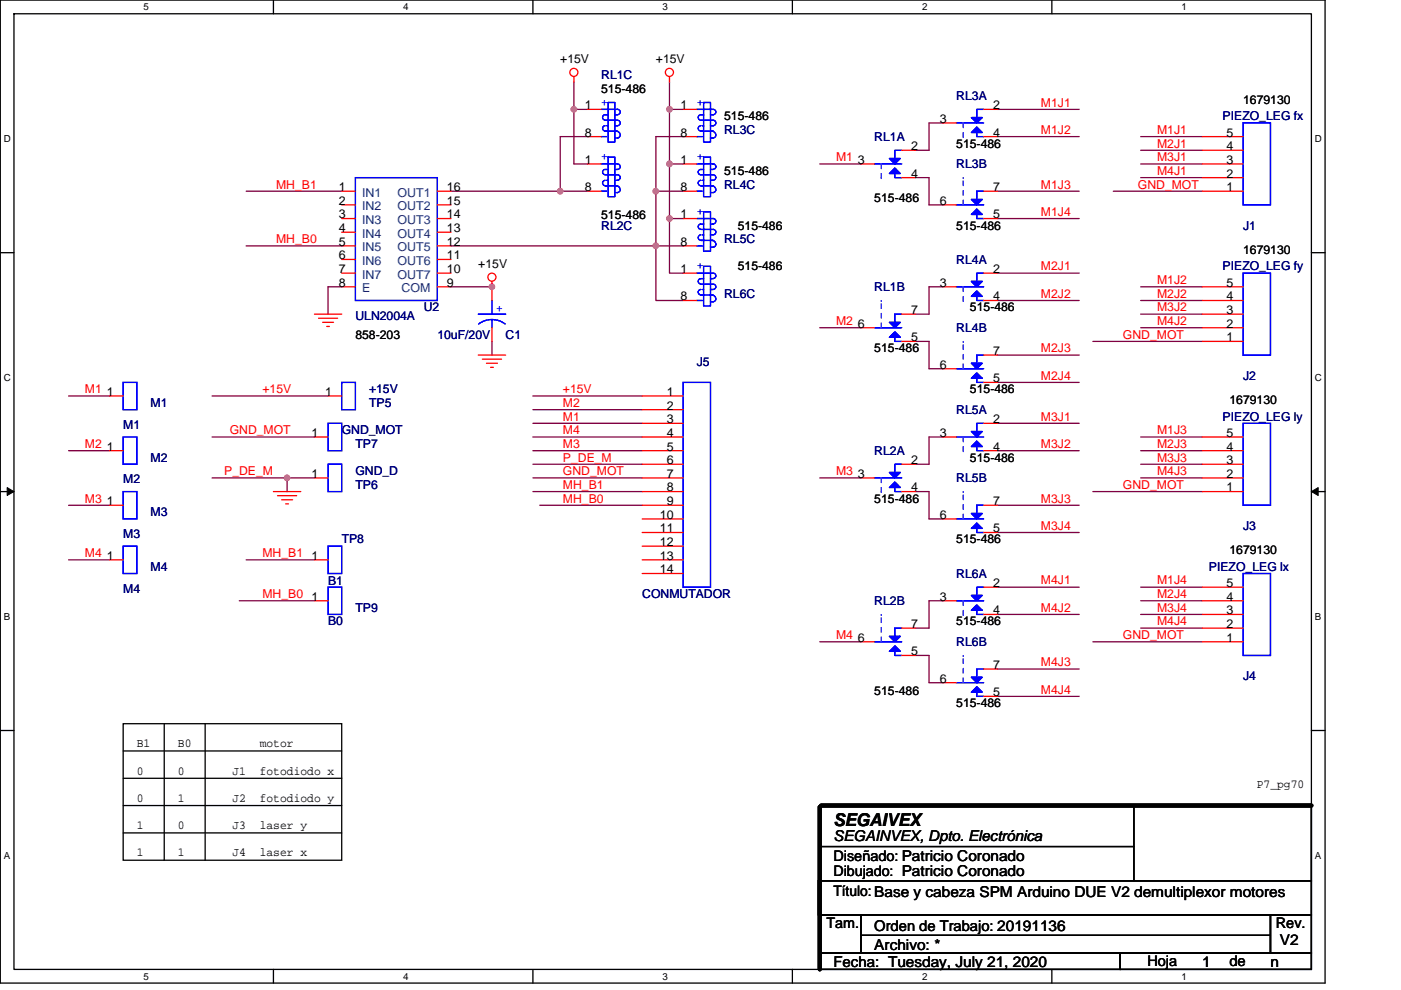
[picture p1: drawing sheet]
<svg xmlns="http://www.w3.org/2000/svg" width="297mm" height="210mm" viewBox="0 0 297 210" stroke-linecap="round" stroke-linejoin="round" font-family="sans-serif">
<path d="M.1 0h280.8v208.5h-280.8zM3 2.9h275v202.7h-275z" fill="none" stroke="#000" stroke-width=".28"/>
<g fill="#fff">
<path d="M30.5 .3h1.1v2.3h-1.1z"/>
<path d="M30.5 205.9h1.1v2.3h-1.1z"/>
</g>
<path d="M58 0v2.9M58 205.6v2.9" fill="none" stroke="#000" stroke-width=".28"/>
<g fill="#fff">
<path d="M85.5 .3h1.1v2.3h-1.1z"/>
<path d="M85.5 205.9h1.1v2.3h-1.1z"/>
</g>
<path d="M113 0v2.9M113 205.6v2.9" fill="none" stroke="#000" stroke-width=".28"/>
<g fill="#fff">
<path d="M140.5 .3h1.1v2.3h-1.1z"/>
<path d="M140.5 205.9h1.1v2.3h-1.1z"/>
</g>
<path d="M168 0v2.9M168 205.6v2.9" fill="none" stroke="#000" stroke-width=".28"/>
<g fill="#fff">
<path d="M195.5 .3h1.2v2.3h-1.2z"/>
<path d="M195.5 205.9h1.2v2.3h-1.2z"/>
</g>
<path d="M223 0v2.9M223 205.6v2.9" fill="none" stroke="#000" stroke-width=".28"/>
<g fill="#fff">
<path d="M250.5 .3h1.2v2.3h-1.2z"/>
<path d="M250.5 205.9h1.2v2.3h-1.2z"/>
<path d="M.8 28.3h1.5v2.3h-1.5z"/>
<path d="M278.8 28.3h1.5v2.3h-1.5z"/>
<path d="M.8 78.9h1.5v2.3h-1.5z"/>
<path d="M278.8 78.9h1.5v2.3h-1.5z"/>
</g>
<path d="M.1 53.6h2.9M278 53.6h2.9" fill="none" stroke="#000" stroke-width=".28"/>
<g fill="#fff">
<path d="M.8 129.6h1.4v2.3h-1.4z"/>
<path d="M278.8 129.6h1.4v2.3h-1.4z"/>
</g>
<path d="M.1 104.3h2.9M278 104.3h2.9" fill="none" stroke="#000" stroke-width=".28"/>
<path d="M1.5 103.4l1.5 .9-1.5 .8zM278 104.3l1.5-.9v1.7z" fill="#000" stroke="#000" stroke-width=".21"/>
<g fill="#fff">
<path d="M.8 180.3h1.4v2.3h-1.4z"/>
<path d="M278.8 180.3h1.4v2.3h-1.4z"/>
</g>
<g fill="none" stroke="#000" stroke-width=".28">
<path d="M.1 154.9h2.9M26.1 153.5h46.4v29h-46.4zM26.1 159.3h46.4M34.8 153.5v29M43.5 153.5v29M278 154.9h2.9M26.1 165.1h46.4M26.1 170.9h46.4M26.1 176.7h46.4M173.8 170.9h104.2v15.9h-104.2zM173.8 179.6h66.6M240.4 170.9v15.9"/>
<path d="M173.5 186.8h104.5v7.2h-104.5zM173.8 194h8.7v8.1h-8.7zM182.5 194h86.9v8.1h-86.9zM182.5 198.4h86.9M269.4 194h8.6v8.1h-8.6zM173.8 202.1h63.7v3.5h-63.7zM237.5 202.1h40.5v3.5h-40.5z"/>
</g>
<g fill="none" stroke="#800040" stroke-width=".28">
<path d="M121.7 17.4v5.8M141.9 17.4v5.8h2.9M121.7 23.2v11.6h2.9M121.7 23.2h2.9M124.6 29h-5.8v11.6M141.9 34.8h2.9M141.9 23.2v11.6M141.9 34.8v11.6M144.8 29h-5.7v11.6M173.8 34.8h8.7M194.1 37.7h2.9v5.8h2.9M199.9 26.1h-2.9v5.8h-2.9"/>
<path d="M211.5 23.2h17.3M211.5 29h17.3M241.8 34.8h13.1M241.8 31.9h13.1M241.8 29h13.1M241.8 37.7h13.1M52.2 40.6h20.3M52.2 52.2h20.3M95.6 40.6h23.2M95.6 52.2h43.5M118.8 40.6h5.8M139.1 52.2v11.5h5.7"/>
<path d="M139.1 40.6v11.6M139.1 52.2h5.7M139.1 40.6h5.7M141.9 46.4h2.9M141.9 46.4v11.5h2.9M211.5 40.6h17.3M211.5 46.4h17.3M211.5 57.9h17.3M236 40.6h18.9M72.5 60.8h-2.9v5.8M95.6 60.8h8.7M104.3 72.4v2.9"/>
<path d="M173.8 69.5h8.7M194.1 72.4h2.9v5.8h2.9M199.9 60.8h-2.9v5.8h-2.9M211.5 63.7h17.3M211.5 75.3h17.3M231.7 72.4h23.2M241.8 69.5h13.1M241.8 66.6h13.1M241.8 63.7h13.1M241.8 60.8h13.1M14.5 84h8.7M14.5 95.6h8.7"/>
<path d="M45 92.7h21.7M45 84h24.6M113 98.5h23.2M113 86.9h23.2M113 95.6h23.2M113 89.8h23.2M113 92.7h23.2M113 84h23.2M199.9 92.7h-2.9v5.8h-2.9M211.5 81.1h17.3M211.5 89.8h17.3M211.5 95.6h17.3"/>
<path d="M241.8 98.5h13.1M241.8 95.6h13.1M241.8 92.7h13.1M14.5 107.2h8.7M14.5 118.7h8.7M45 101.4h15.9M52.2 118.7h14.5M60.9 101.4v2.9M60.9 101.4h5.8M113 101.4h23.2M113 104.3h23.2M114.4 107.2h21.8"/>
<path d="M173.8 101.4h8.7M194.1 104.3h2.9v5.8h2.9M211.5 107.2h17.3M211.5 112.9h17.3M231.7 104.3h23.2M241.8 101.4h13.1M50.7 127.4h16M173.8 136.1h8.7M194.1 139h2.9v5.8h2.9M199.9 127.4h-2.9v5.8h-2.9M211.5 130.3h17.3M211.5 124.5h17.3"/>
<path d="M231.7 136.1h23.2M241.8 133.2h13.1M241.8 130.3h13.1M241.8 127.4h13.1M241.8 124.5h13.1M211.5 141.9h17.3M211.5 147.7h17.3"/>
</g>
<g fill="#f0f" stroke="#f0f" stroke-width=".28">
<circle cx="104.3" cy="60.8" r=".57"/>
<circle cx="118.8" cy="40.6" r=".57"/>
<circle cx="121.7" cy="23.2" r=".57"/>
<circle cx="139" cy="52.1" r=".57"/>
<circle cx="139" cy="40.6" r=".57"/>
<circle cx="141.9" cy="46.3" r=".57"/>
<circle cx="141.9" cy="23.2" r=".57"/>
<circle cx="141.9" cy="34.8" r=".57"/>
<circle cx="60.9" cy="101.4" r=".57"/>
</g>
<g fill="none" stroke="#f00" stroke-width=".28">
<path d="M121.7 16.2v1.2M141.9 16.2v1.2M124.6 34.8h2.9M124.6 29h2.9M124.6 23.2h2.9M144.8 34.8h2.9M144.8 29h2.9M144.8 23.2h2.9M182.5 34.8h2.9M191.2 37.7h2.9M191.2 31.9h2.9M199.9 26.1h2.9"/>
<path d="M208.6 29h2.9M208.6 23.2h2.9M254.9 37.7h8.7M254.9 34.8h8.7M254.9 31.9h8.7M254.9 29h8.7M72.5 40.6h2.9M72.5 57.9h2.9M72.5 43.5h2.9M72.5 46.4h2.9M72.5 49.3h2.9M72.5 52.2h2.9"/>
<path d="M72.5 55h2.9M92.7 40.6h2.9M92.7 57.9h2.9M92.7 43.5h2.9M92.7 46.4h2.9M92.7 49.3h2.9M92.7 52.2h2.9M92.7 55h2.9M104.3 59.7v4M124.6 40.6h2.9M144.8 40.6h2.9M144.8 57.9h2.9"/>
<path d="M144.8 46.4h2.9M144.8 52.2h2.9M199.9 43.5h2.9M208.6 40.6h2.9M208.6 57.9h2.9M208.6 46.4h2.9M254.9 40.6h8.7M66.7 66.6h5.8M67.5 67.5h4.1M68.4 68.4h2.3M69.3 69.2h.5M72.5 60.8h2.9"/>
<path d="M92.7 60.8h2.9M101.4 75.3h5.8M102.3 76.2h4M103.1 77h2.4M104 77.9h.6M104.3 69.5v2.9M144.8 63.7h2.9M182.5 69.5h2.9M191.2 72.4h2.9M191.2 66.6h2.9M199.9 60.8h2.9M199.9 78.2h2.9"/>
<path d="M208.6 63.7h2.9M208.6 75.3h2.9M254.9 63.7h8.7M254.9 60.8h8.7M254.9 69.5h8.7M254.9 72.4h8.7M254.9 66.6h8.7M23.2 95.6h2.9M23.2 84h2.9M66.7 92.7h2.9M69.6 84h2.9M136.2 98.5h8.6"/>
<path d="M136.2 95.6h8.6M136.2 92.7h8.6M136.2 84h8.6M136.2 86.9h8.6M136.2 89.8h8.6M191.2 98.5h2.9M199.9 92.7h2.9M208.6 95.6h2.9M208.6 81.1h2.9M208.6 89.8h2.9M254.9 98.5h8.7M254.9 95.6h8.7"/>
<path d="M254.9 92.7h8.7M23.2 118.7h2.9M23.2 107.2h2.9M58 104.3h5.8M58.8 105.1h4.1M59.7 106h2.3M60.6 106.9h.6M66.7 118.7h2.9M66.7 101.4h2.9M136.2 118.7h8.6M136.2 104.3h8.6M136.2 101.4h8.6"/>
<path d="M136.2 107.2h8.6M136.2 110.1h8.6M136.2 112.9h8.6M136.2 115.8h8.6M182.5 101.4h2.9M191.2 104.3h2.9M199.9 110.1h2.9M208.6 107.2h2.9M208.6 112.9h2.9M254.9 104.3h8.7M254.9 101.4h8.7M66.7 127.4h2.9"/>
<path d="M136.2 121.6h8.6M182.5 136.1h2.9M191.2 133.2h2.9M191.2 139h2.9M199.9 127.4h2.9M208.6 130.3h2.9M208.6 124.5h2.9M254.9 127.4h8.7M254.9 136.1h8.7M254.9 133.2h8.7M254.9 130.3h8.7M254.9 124.5h8.7"/>
<path d="M199.9 144.8h2.9M208.6 147.7h2.9M208.6 141.9h2.9"/>
<circle cx="121.7" cy="15.4" r=".86"/>
<circle cx="141.9" cy="15.4" r=".86"/>
<circle cx="104.3" cy="58.8" r=".86"/>
</g>
<path d="M173.8 171.2v34.4M174.1 170.9h103.9" fill="none" stroke="#000" stroke-width=".87"/>
<g fill="none" stroke="#00f" stroke-width=".28">
<path d="M75.4 37.7h17.3v26h-17.3zM127.5 23.2h3.5M127.5 34.8h3.5M127.5 29h1.1M128.3 26.7a.56 .56 0 0 0-.5 .5 .56 .56 0 0 0 .5 .6M128.3 38.2a.57 .57 0 0 0-.5 .6 .57 .57 0 0 0 .5 .6M128.3 37.1h2.7M128.6 26.7h.3M128.6 38.2h.3M128.9 24.3h-.6a.57 .57 0 0 0-.5 .6 .57 .57 0 0 0 .5 .6h2.7M128.9 35.9h-.6a.56 .56 0 0 0-.5 .6 .56 .56 0 0 0 .5 .6M128.9 21.7h1.5v8.4h-1.5z"/>
<path d="M128.9 27.8h-.6h2.7M128.9 33.3h1.5v8.4h-1.5zM128.9 39.4h-.6h2.7M130.4 24.3h.6M130.4 26.7h.6M130.4 35.9h.6M130.4 38.2h.6M130.4 29.3h.6M130.6 27.8a.74 .74 0 0 1 .8 .6 .74 .74 0 0 1-.5 .9M130.6 39.4a.73 .73 0 0 1 .8 .6 .73 .73 0 0 1-.5 .8M130.9 23.2a.56 .56 0 0 1 .6 .6 .56 .56 0 0 1-.6 .5M130.9 25.5a.57 .57 0 0 1 .6 .6 .57 .57 0 0 1-.6 .5"/>
<path d="M130.9 34.8a.57 .57 0 0 1 .6 .5 .57 .57 0 0 1-.6 .6M130.9 37.1a.57 .57 0 0 1 .6 .6 .57 .57 0 0 1-.6 .5M147.7 29h1.2M147.7 34.8h3.5M147.7 23.2h3.5M148.6 35.9a.56 .56 0 0 0-.6 .6 .56 .56 0 0 0 .6 .6M148.6 38.2a.57 .57 0 0 0-.6 .6 .57 .57 0 0 0 .6 .6M148.6 24.3a.57 .57 0 0 0-.6 .6 .57 .57 0 0 0 .6 .6M148.6 26.7a.56 .56 0 0 0-.6 .5 .56 .56 0 0 0 .6 .6M148.6 35.9h.6M148.6 24.3h.6M148.6 37.1h2.6"/>
<path d="M148.6 25.5h2.6M148.9 38.2h.3M148.9 26.7h.3M149.2 33.3h1.4v8.4h-1.4zM149.2 39.4h-.6h2.6M149.2 21.7h1.4v8.4h-1.4zM149.2 27.8h-.6h2.6M150.6 35.9h.6M150.6 38.2h.6M150.6 24.3h.6M150.6 26.7h.6M150.6 29.3h.6"/>
<path d="M150.9 39.4a.72 .72 0 0 1 .8 .6 .72 .72 0 0 1-.5 .8M150.9 27.8a.74 .74 0 0 1 .8 .6 .74 .74 0 0 1-.5 .9M151.2 34.8a.57 .57 0 0 1 .6 .5 .57 .57 0 0 1-.6 .6M151.2 37.1a.57 .57 0 0 1 .6 .6 .57 .57 0 0 1-.6 .5M151.2 23.2a.56 .56 0 0 1 .6 .6 .56 .56 0 0 1-.6 .5M151.2 25.5a.57 .57 0 0 1 .6 .6 .57 .57 0 0 1-.6 .5M185.4 34.8h5.8M189.7 36.8v.9h1.5M191.2 31.9h-1.5v1.7M202.8 26.1h5.8M207.1 28.1v.9h1.5M208.6 23.2h-1.5v1.7"/>
<path d="M263.6 26.1h5.8v17.4h-5.8zM127.5 40.6h1.1M130.4 40.9h.6M147.7 40.6h1.2M147.7 52.2h1.2M147.7 57.9h3.5M147.7 46.4h3.5M148.6 59.1a.57 .57 0 0 0-.6 .6 .57 .57 0 0 0 .6 .5M148.6 47.5a.56 .56 0 0 0-.6 .6 .56 .56 0 0 0 .6 .5M148.6 49.8a.57 .57 0 0 0-.6 .6 .57 .57 0 0 0 .6 .6M148.6 59.1h.6M148.6 47.5h.6"/>
<path d="M148.6 48.7h2.6M148.9 49.8h.3M149.2 56.5h1.4v8.4h-1.4zM149.2 44.9h1.4v8.4h-1.4zM149.2 51h-.6h2.6M150.6 59.1h.6M150.6 40.9h.6M150.6 47.5h.6M150.6 49.8h.6M150.6 52.4h.6M150.9 51a.72 .72 0 0 1 .8 .6 .72 .72 0 0 1-.5 .8M151.2 57.9a.57 .57 0 0 1 .6 .6 .57 .57 0 0 1-.6 .6"/>
<path d="M151.2 46.4a.57 .57 0 0 1 .6 .5 .57 .57 0 0 1-.6 .6M151.2 48.7a.57 .57 0 0 1 .6 .5 .57 .57 0 0 1-.6 .6M202.8 43.5h5.8M207.1 45.5v.9h1.5M208.6 57.9h-1.5v1.8M208.6 40.6h-1.5v1.7M263.6 57.9h5.8v17.4h-5.8zM101.4 66.6h5.8M101.5 68.7a4.6 4.6 0 0 1 5.6 0M104.3 67.8v1.7M104.3 63.7v2.9M147.7 63.7h1.2"/>
<path d="M148.6 61.4a.57 .57 0 0 0-.6 .6 .57 .57 0 0 0 .6 .5M148.6 60.3h2.6M148.9 61.4h.3M149.2 62.6h-.6h2.6M150.6 61.4h.6M150.6 64h.6M150.9 62.6a.72 .72 0 0 1 .8 .5 .72 .72 0 0 1-.5 .9M151.2 60.3a.56 .56 0 0 1 .6 .5 .56 .56 0 0 1-.6 .6M185.4 69.5h5.8M189.7 71.5v.9h1.5M191.2 66.6h-1.5v1.8M202.8 60.8h5.8"/>
<path d="M202.8 78.2h5.8M207.1 62.9v.8h1.5M208.6 75.3h-1.5v1.7M26.1 81.1h2.9v5.8h-2.9zM26.1 92.7h2.9v5.8h-2.9zM69.6 89.8h2.9v5.8h-2.9zM69.6 98.5h2.9v5.8h-2.9zM72.5 81.1h2.9v5.8h-2.9zM144.8 81.1h5.8v43.4h-5.8zM191.2 98.5h-1.5v1.7M202.8 92.7h5.8M207.1 80.2v.9h1.5"/>
<path d="M207.1 94.7v.9h1.5M208.6 89.8h-1.5v1.7M263.6 89.8h5.8v17.4h-5.8zM26.1 115.8h2.9v5.8h-2.9zM26.1 104.3h2.9v5.8h-2.9zM69.6 115.8h2.9v5.8h-2.9zM185.4 101.4h5.8M189.7 103.4v.9h1.5M202.8 110.1h5.8M207.1 112.1v.8h1.5M208.6 107.2h-1.5v1.7M69.6 124.5h2.9v5.8h-2.9z"/>
<path d="M185.4 136.1h5.8M189.7 138.2v.8h1.5M191.2 133.2h-1.5v1.8M202.8 127.4h5.8M207.1 129.5v.8h1.5M208.6 124.5h-1.5v1.8M263.6 121.6h5.8v17.4h-5.8zM202.8 144.8h5.8M207.1 146.8v.9h1.5M208.6 141.9h-1.5v1.7"/>
</g>
<g fill="#00f" stroke="#00f" stroke-width=".28">
<path d="M205.9 59.7h2.4l-1.2 1.1z" fill-rule="evenodd"/>
<path d="M207.1 61.7l1.2 1.2h-2.4z" fill-rule="evenodd"/>
<path d="M205.9 59.7h2.4l-1.2 1.1z" fill-rule="evenodd"/>
<path d="M207.1 61.7l1.2 1.2h-2.4z" fill-rule="evenodd"/>
<path d="M188.6 100.2h2.3l-1.2 1.2z" fill-rule="evenodd"/>
<path d="M189.7 102.2l1.2 1.2h-2.3z" fill-rule="evenodd"/>
<path d="M188.6 100.2h2.3l-1.2 1.2z" fill-rule="evenodd"/>
<path d="M189.7 102.2l1.2 1.2h-2.3z" fill-rule="evenodd"/>
<path d="M205.9 42.3h2.4l-1.2 1.2z" fill-rule="evenodd"/>
<path d="M207.1 44.3l1.2 1.2h-2.4z" fill-rule="evenodd"/>
<path d="M205.9 42.3h2.4l-1.2 1.2z" fill-rule="evenodd"/>
<path d="M207.1 44.3l1.2 1.2h-2.4z" fill-rule="evenodd"/>
<path d="M205.9 77h2.4l-1.2 1.2z" fill-rule="evenodd"/>
<path d="M207.1 79.1l1.2 1.1h-2.4z" fill-rule="evenodd"/>
<path d="M205.9 77h2.4l-1.2 1.2z" fill-rule="evenodd"/>
<path d="M207.1 79.1l1.2 1.1h-2.4z" fill-rule="evenodd"/>
<path d="M188.6 33.6h2.3l-1.2 1.2z" fill-rule="evenodd"/>
<path d="M189.7 35.6l1.2 1.2h-2.3z" fill-rule="evenodd"/>
<path d="M188.6 33.6h2.3l-1.2 1.2z" fill-rule="evenodd"/>
<path d="M189.7 35.6l1.2 1.2h-2.3z" fill-rule="evenodd"/>
<path d="M188.6 68.4h2.3l-1.2 1.1z" fill-rule="evenodd"/>
<path d="M189.7 70.4l1.2 1.1h-2.3z" fill-rule="evenodd"/>
<path d="M188.6 68.4h2.3l-1.2 1.1z" fill-rule="evenodd"/>
<path d="M189.7 70.4l1.2 1.1h-2.3z" fill-rule="evenodd"/>
<path d="M205.9 24.9h2.4l-1.2 1.2z" fill-rule="evenodd"/>
<path d="M207.1 26.9l1.2 1.2h-2.4z" fill-rule="evenodd"/>
<path d="M205.9 24.9h2.4l-1.2 1.2z" fill-rule="evenodd"/>
<path d="M207.1 26.9l1.2 1.2h-2.4z" fill-rule="evenodd"/>
<path d="M205.9 108.9h2.4l-1.2 1.2z" fill-rule="evenodd"/>
<path d="M207.1 110.9l1.2 1.2h-2.4z" fill-rule="evenodd"/>
<path d="M205.9 108.9h2.4l-1.2 1.2z" fill-rule="evenodd"/>
<path d="M207.1 110.9l1.2 1.2h-2.4z" fill-rule="evenodd"/>
<path d="M205.9 126.3h2.4l-1.2 1.1z" fill-rule="evenodd"/>
<path d="M207.1 128.3l1.2 1.2h-2.4z" fill-rule="evenodd"/>
<path d="M205.9 126.3h2.4l-1.2 1.1z" fill-rule="evenodd"/>
<path d="M207.1 128.3l1.2 1.2h-2.4z" fill-rule="evenodd"/>
<path d="M205.9 143.6h2.4l-1.2 1.2z" fill-rule="evenodd"/>
<path d="M207.1 145.7l1.2 1.1h-2.4z" fill-rule="evenodd"/>
<path d="M205.9 143.6h2.4l-1.2 1.2z" fill-rule="evenodd"/>
<path d="M207.1 145.7l1.2 1.1h-2.4z" fill-rule="evenodd"/>
<path d="M188.6 135h2.3l-1.2 1.1z" fill-rule="evenodd"/>
<path d="M189.7 137l1.2 1.2h-2.3z" fill-rule="evenodd"/>
<path d="M188.6 135h2.3l-1.2 1.1z" fill-rule="evenodd"/>
<path d="M189.7 137l1.2 1.2h-2.3z" fill-rule="evenodd"/>
<path d="M205.9 91.5h2.4l-1.2 1.2z" fill-rule="evenodd"/>
<path d="M207.1 93.6l1.2 1.1h-2.4z" fill-rule="evenodd"/>
<path d="M205.9 91.5h2.4l-1.2 1.2z" fill-rule="evenodd"/>
<path d="M207.1 93.6l1.2 1.1h-2.4z" fill-rule="evenodd"/>
</g>
<g fill="none" stroke="#fff" stroke-width=".21" stroke-dasharray="1 1 1 1 1 1 1 1">
<path d="M186.8 34.8v2.9M186.8 37.7h.1M204.2 37.7h.1M204.2 26.1v2.9M204.2 29h.1M204.2 43.5v-5.8M186.8 69.5v-5.8M186.8 63.7h.1M204.2 60.8v2.9M204.2 63.7h.1M204.2 78.2v-5.8M204.2 72.4h.1"/>
<path d="M204.2 92.7v2.9M204.2 95.6h.1M186.8 101.4v2.9M186.8 104.3h.1M204.2 110.1v-5.8M204.2 104.3h.1M186.8 136.1v-5.8M186.8 130.3h.1M204.2 127.4v2.9M204.2 130.3h.1M204.2 139h.1M204.2 144.8v-5.8"/>
</g>
<g fill="none" stroke="#00f" stroke-width=".21" stroke-dasharray="1 1 1 1 1 1 1 1">
<path d="M186.8 34.8v2.9M186.8 37.7h.1M204.2 37.7h.1M204.2 26.1v2.9M204.2 29h.1M204.2 43.5v-5.8M186.8 69.5v-5.8M186.8 63.7h.1M204.2 60.8v2.9M204.2 63.7h.1M204.2 78.2v-5.8M204.2 72.4h.1"/>
<path d="M204.2 92.7v2.9M204.2 95.6h.1M186.8 101.4v2.9M186.8 104.3h.1M204.2 110.1v-5.8M204.2 104.3h.1M186.8 136.1v-5.8M186.8 130.3h.1M204.2 127.4v2.9M204.2 130.3h.1M204.2 139h.1M204.2 144.8v-5.8"/>
</g>
<text font-size="3.7" x="176.7" y="175.2">SEGAIVEX</text>
<g font-size="3.2">
<text x="176.7" y="178.4">SEGAINVEX, Dpto. Electrónica</text>
<text x="185.4" y="197.4">Orden de Trabajo: 20191136</text>
<text x="185.4" y="201.5">Archivo: *</text>
<text x="271.4" y="200.4">V2</text>
<text x="176.7" y="205">Fecha: Tuesday, July 21, 2020</text>
<text x="254.9" y="205">1</text>
<text x="260.7" y="205">de</text>
<text x="269.4" y="205">n</text>
</g>
<g font-size="3.1">
<text x="176.7" y="182.6">Diseñado: Patricio Coronado</text>
<text x="176.7" y="185.8">Dibujado: Patricio Coronado</text>
<text x="176.7" y="190.1">Título: Base y cabeza SPM Arduino DUE V2 demultiplexor motores</text>
<text x="175.3" y="196.8">Tam.</text>
<text x="270.5" y="196.8">Rev.</text>
<text x="243.3" y="204.9">Hoja</text>
</g>
<g font-size="2.6">
<text x="118.8" y="13.4">+15V</text>
<text x="139.1" y="13.4">+15V</text>
<text x="124" y="23.2">1</text>
<text x="127.5" y="19.7">515-486</text>
<text x="144.2" y="23.2">1</text>
<text x="210.6" y="23.2">2</text>
<text x="263.6" y="22">1679130</text>
<text x="124" y="29">8</text>
<text x="144.2" y="29">8</text>
<text x="153.5" y="25.5">515-486</text>
<text x="199.3" y="26.1">3</text>
<text x="210.6" y="29">4</text>
<text x="260.1" y="29">5</text>
<text x="124" y="34.8">1</text>
<text x="144.2" y="34.8">1</text>
<text x="181.9" y="34.8">3</text>
<text x="193.2" y="31.9">2</text>
<text x="202.8" y="31.3">515-486</text>
<text x="260.1" y="34.8">3</text>
<text x="260.1" y="31.9">4</text>
<text x="71.9" y="40.5">1</text>
<text x="94.8" y="40.5">16</text>
<text x="124" y="40.5">8</text>
<text x="144.2" y="40.5">8</text>
<text x="153.5" y="37.1">515-486</text>
<text x="193.2" y="37.7">4</text>
<text x="210.6" y="40.5">7</text>
<text x="260.1" y="40.5">1</text>
<text x="260.1" y="37.7">2</text>
<text x="71.9" y="43.4">2</text>
<text x="71.9" y="46.3">3</text>
<text x="94.8" y="46.3">14</text>
<text x="94.8" y="43.4">15</text>
<text x="127.5" y="46.4">515-486</text>
<text x="144.2" y="46.3">1</text>
<text x="185.4" y="42.9">515-486</text>
<text x="199.3" y="43.4">6</text>
<text x="210.6" y="46.3">5</text>
<text x="71.9" y="49.2">4</text>
<text x="71.9" y="52.1">5</text>
<text x="94.8" y="52.1">12</text>
<text x="94.8" y="49.2">13</text>
<text x="144.2" y="52.1">8</text>
<text x="156.4" y="48.7">515-486</text>
<text x="202.8" y="48.7">515-486</text>
<text x="263.6" y="53.9">1679130</text>
<text x="71.9" y="55">6</text>
<text x="71.9" y="57.9">7</text>
<text x="94.8" y="55">11</text>
<text x="94.8" y="57.9">10</text>
<text x="101.4" y="56.8">+15V</text>
<text x="144.2" y="57.9">1</text>
<text x="156.4" y="57.4">515-486</text>
<text x="210.6" y="57.9">2</text>
<text x="71.9" y="60.8">8</text>
<text x="94.8" y="60.8">9</text>
<text x="144.2" y="63.7">8</text>
<text x="199.3" y="60.8">3</text>
<text x="210.6" y="63.7">4</text>
<text x="260.1" y="63.7">4</text>
<text x="260.1" y="60.8">5</text>
<text x="75.3" y="71.8">858-203</text>
<text x="181.9" y="69.5">6</text>
<text x="193.2" y="66.6">7</text>
<text x="205.7" y="66.1">515-486</text>
<text x="260.1" y="69.5">2</text>
<text x="260.1" y="66.6">3</text>
<text x="185.4" y="74.7">515-486</text>
<text x="193.2" y="72.4">5</text>
<text x="210.6" y="75.3">7</text>
<text x="260.1" y="72.4">1</text>
<text x="22.6" y="84">1</text>
<text x="69" y="84">1</text>
<text x="141.3" y="84">1</text>
<text x="199.3" y="78.2">6</text>
<text x="205.7" y="83.4">515-486</text>
<text x="210.6" y="81.1">5</text>
<text x="141.3" y="86.9">2</text>
<text x="141.3" y="89.8">3</text>
<text x="210.6" y="89.8">2</text>
<text x="260.7" y="85.7">1679130</text>
<text x="22.6" y="95.6">1</text>
<text x="66.1" y="92.7">1</text>
<text x="141.3" y="92.7">4</text>
<text x="141.3" y="95.6">5</text>
<text x="199.3" y="92.7">3</text>
<text x="210.6" y="95.6">4</text>
<text x="260.1" y="95.6">4</text>
<text x="260.1" y="92.7">5</text>
<text x="66.1" y="101.3">1</text>
<text x="141.3" y="98.4">6</text>
<text x="141.3" y="101.3">7</text>
<text x="181.9" y="101.3">3</text>
<text x="193.2" y="98.4">2</text>
<text x="205.7" y="97.9">515-486</text>
<text x="260.1" y="101.3">2</text>
<text x="260.1" y="98.4">3</text>
<text x="22.6" y="107.1">1</text>
<text x="141.3" y="104.2">8</text>
<text x="141.3" y="107.1">9</text>
<text x="185.4" y="106.6">515-486</text>
<text x="193.2" y="104.2">4</text>
<text x="210.6" y="107.1">7</text>
<text x="260.1" y="104.2">1</text>
<text x="139.9" y="110">10</text>
<text x="139.9" y="112.9">11</text>
<text x="199.3" y="110">6</text>
<text x="210.6" y="112.9">5</text>
<text x="22.6" y="118.7">1</text>
<text x="66.1" y="118.7">1</text>
<text x="139.9" y="115.8">12</text>
<text x="139.9" y="118.7">13</text>
<text x="202.8" y="115.3">515-486</text>
<text x="260.7" y="117.6">1679130</text>
<text x="139.9" y="121.6">14</text>
<text x="210.6" y="124.5">2</text>
<text x="260.1" y="124.5">5</text>
<text x="66.1" y="127.4">1</text>
<text x="199.3" y="127.4">3</text>
<text x="210.6" y="130.3">4</text>
<text x="260.1" y="130.3">3</text>
<text x="260.1" y="127.4">4</text>
<text x="181.9" y="136.1">6</text>
<text x="193.2" y="133.2">7</text>
<text x="202.8" y="132.7">515-486</text>
<text x="260.1" y="136.1">1</text>
<text x="260.1" y="133.2">2</text>
<text x="193.2" y="139">5</text>
<text x="210.6" y="141.9">7</text>
<text x="185.4" y="147.4">515-486</text>
<text x="199.3" y="144.8">6</text>
<text x="210.6" y="147.7">5</text>
<text x="202.8" y="150">515-486</text>
<text x="29" y="158.5">B1</text>
<text x="37.7" y="158.5">B0</text>
<text x="55.1" y="158.5">motor</text>
<text x="29" y="164.3">0</text>
<text x="37.7" y="164.3">0</text>
<text x="49.3" y="164.3">J1</text>
<text x="55.1" y="164.3">fotodiodo x</text>
<text x="266.5" y="167.2">P7_pg70</text>
<text x="29" y="170.1">0</text>
<text x="37.7" y="170.1">1</text>
<text x="49.3" y="170.1">J2</text>
<text x="55.1" y="170.1">fotodiodo y</text>
<text x="29" y="175.9">1</text>
<text x="37.7" y="175.9">0</text>
<text x="49.3" y="175.9">J3</text>
<text x="55.1" y="175.9">laser y</text>
<text x="29" y="181.7">1</text>
<text x="37.7" y="181.7">1</text>
<text x="49.3" y="181.7">J4</text>
<text x="55.1" y="181.7">laser x</text>
</g>
<g font-size="2.6" fill="#000080">
<text x="127.5" y="16.8">RL1C</text>
<text x="202.8" y="21.2">RL3A</text>
<text x="153.5" y="28.4">RL3C</text>
<text x="185.4" y="29.9">RL1A</text>
<text x="259.2" y="25.5">PIEZO_LEG fx</text>
<text x="202.8" y="35.6">RL3B</text>
<text x="153.5" y="40">RL4C</text>
<text x="127.5" y="48.7">RL2C</text>
<text x="153.5" y="51.6">RL5C</text>
<text x="263.6" y="48.7">J1</text>
<text x="202.8" y="55.9">RL4A</text>
<text x="259.2" y="57.4">PIEZO_LEG fy</text>
<text x="153.5" y="63.2">RL6C</text>
<text x="185.4" y="61.7">RL1B</text>
<text x="75.3" y="67.8">ULN2004A</text>
<text x="89.8" y="66.1">U2</text>
<text x="92.7" y="71.8">10uF/20V</text>
<text x="107.2" y="71.8">C1</text>
<text x="202.8" y="70.4">RL4B</text>
<text x="147.7" y="77.6">J5</text>
<text x="78.2" y="83.4">+15V</text>
<text x="263.6" y="80.5">J2</text>
<text x="31.9" y="86.3">M1</text>
<text x="78.2" y="86.3">TP5</text>
<text x="202.8" y="87.8">RL5A</text>
<text x="259.2" y="89.2">PIEZO_LEG ly</text>
<text x="26.1" y="91">M1</text>
<text x="72.5" y="92.1">GND_MOT</text>
<text x="75.3" y="95">TP7</text>
<text x="31.9" y="97.9">M2</text>
<text x="75.3" y="100.8">GND_D</text>
<text x="185.4" y="96.5">RL2A</text>
<text x="26.1" y="102.5">M2</text>
<text x="75.3" y="103.7">TP6</text>
<text x="202.8" y="102.3">RL5B</text>
<text x="31.9" y="109.5">M3</text>
<text x="263.6" y="112.4">J3</text>
<text x="26.1" y="114.1">M3</text>
<text x="72.5" y="115.3">TP8</text>
<text x="26.1" y="125.7">M4</text>
<text x="31.9" y="121.1">M4</text>
<text x="69.6" y="124">B1</text>
<text x="202.8" y="122.5">RL6A</text>
<text x="256.3" y="121.1">PIEZO_LEG lx</text>
<text x="75.3" y="129.8">TP9</text>
<text x="136.2" y="126.9">CONMUTADOR</text>
<text x="185.4" y="128.3">RL2B</text>
<text x="69.6" y="132.7">B0</text>
<text x="202.8" y="137">RL6B</text>
<text x="263.6" y="144.2">J4</text>
</g>
<g font-size="2.6" fill="#00f">
<text x="127.5" y="22.4">+</text>
<text x="147.7" y="22.4">+</text>
<text x="127.5" y="34">+</text>
<text x="147.7" y="34">+</text>
<text x="147.7" y="45.6">+</text>
<text x="147.7" y="57.1">+</text>
<text x="105.2" y="66.1">+</text>
</g>
<g font-size="2.6" fill="#f00">
<text x="220.7" y="22.6">M1J1</text>
<text x="220.7" y="28.4">M1J2</text>
<text x="245.3" y="28.4">M1J1</text>
<text x="177.3" y="34.2">M1</text>
<text x="245.3" y="34.2">M3J1</text>
<text x="245.3" y="31.3">M2J1</text>
<text x="58.5" y="40">MH_B1</text>
<text x="220.7" y="40">M1J3</text>
<text x="241.3" y="40">GND_MOT</text>
<text x="245.3" y="37.1">M4J1</text>
<text x="220.7" y="45.8">M1J4</text>
<text x="58.5" y="51.6">MH_B0</text>
<text x="220.7" y="57.4">M2J1</text>
<text x="220.7" y="63.2">M2J2</text>
<text x="245.3" y="63.2">M2J2</text>
<text x="245.3" y="60.3">M1J2</text>
<text x="177.3" y="68.9">M2</text>
<text x="238.1" y="71.8">GND_MOT</text>
<text x="245.3" y="68.9">M4J2</text>
<text x="245.3" y="66.1">M3J2</text>
<text x="220.7" y="74.7">M2J3</text>
<text x="18" y="83.4">M1</text>
<text x="55.6" y="83.4">+15V</text>
<text x="119.4" y="83.4">+15V</text>
<text x="220.7" y="80.5">M2J4</text>
<text x="119.4" y="86.3">M2</text>
<text x="119.4" y="89.2">M1</text>
<text x="220.7" y="89.2">M3J1</text>
<text x="18" y="95">M2</text>
<text x="48.7" y="92.1">GND_MOT</text>
<text x="119.4" y="95">M3</text>
<text x="119.4" y="92.1">M4</text>
<text x="220.7" y="95">M3J2</text>
<text x="245.3" y="95">M2J3</text>
<text x="245.3" y="92.1">M1J3</text>
<text x="47.5" y="100.8">P_DE_M</text>
<text x="119.4" y="97.9">P_DE_M</text>
<text x="119.4" y="100.8">GND_MOT</text>
<text x="177.3" y="100.8">M3</text>
<text x="245.3" y="100.8">M4J3</text>
<text x="245.3" y="97.9">M3J3</text>
<text x="18" y="106.6">M3</text>
<text x="119.4" y="103.7">MH_B1</text>
<text x="119.4" y="106.6">MH_B0</text>
<text x="220.7" y="106.6">M3J3</text>
<text x="238.1" y="103.7">GND_MOT</text>
<text x="220.7" y="112.4">M3J4</text>
<text x="18" y="118.2">M4</text>
<text x="55.6" y="118.2">MH_B1</text>
<text x="220.7" y="124">M4J1</text>
<text x="245.3" y="124">M1J4</text>
<text x="55.6" y="126.9">MH_B0</text>
<text x="220.7" y="129.8">M4J2</text>
<text x="245.3" y="129.8">M3J4</text>
<text x="245.3" y="126.9">M2J4</text>
<text x="177.3" y="135.6">M4</text>
<text x="238.1" y="135.6">GND_MOT</text>
<text x="245.3" y="132.7">M4J4</text>
<text x="220.7" y="141.3">M4J3</text>
<text x="220.7" y="147.1">M4J4</text>
</g>
<g font-size="2.6" fill="#004080">
<text x="76.8" y="41.7">IN1</text>
<text x="84.3" y="41.7">OUT1</text>
<text x="76.8" y="44.6">IN2</text>
<text x="76.8" y="47.5">IN3</text>
<text x="84.3" y="47.5">OUT3</text>
<text x="84.3" y="44.6">OUT2</text>
<text x="76.8" y="50.4">IN4</text>
<text x="76.8" y="53.3">IN5</text>
<text x="84.3" y="53.3">OUT5</text>
<text x="84.3" y="50.4">OUT4</text>
<text x="76.8" y="56.2">IN6</text>
<text x="76.8" y="59.1">IN7</text>
<text x="84.3" y="56.2">OUT6</text>
<text x="84.3" y="59.1">OUT7</text>
<text x="76.8" y="62">E</text>
<text x="85.1" y="62">COM</text>
</g>
<g font-size="2.1">
<text x="30.5" y="2.2">5</text>
<text x="85.5" y="2.2">4</text>
<text x="140.5" y="2.2">3</text>
<text x="195.5" y="2.2">2</text>
<text x="250.5" y="2.2">1</text>
<text x=".8" y="30.1">D</text>
<text x="278.8" y="30.1">D</text>
<text x=".8" y="80.8">C</text>
<text x="278.8" y="80.8">C</text>
<text x=".8" y="131.4">B</text>
<text x="278.8" y="131.4">B</text>
<text x=".8" y="182.1">A</text>
<text x="278.8" y="182.1">A</text>
<text x="30.5" y="207.8">5</text>
<text x="85.5" y="207.8">4</text>
<text x="140.5" y="207.8">3</text>
<text x="195.5" y="207.8">2</text>
<text x="250.5" y="207.8">1</text>
</g>
</svg>
